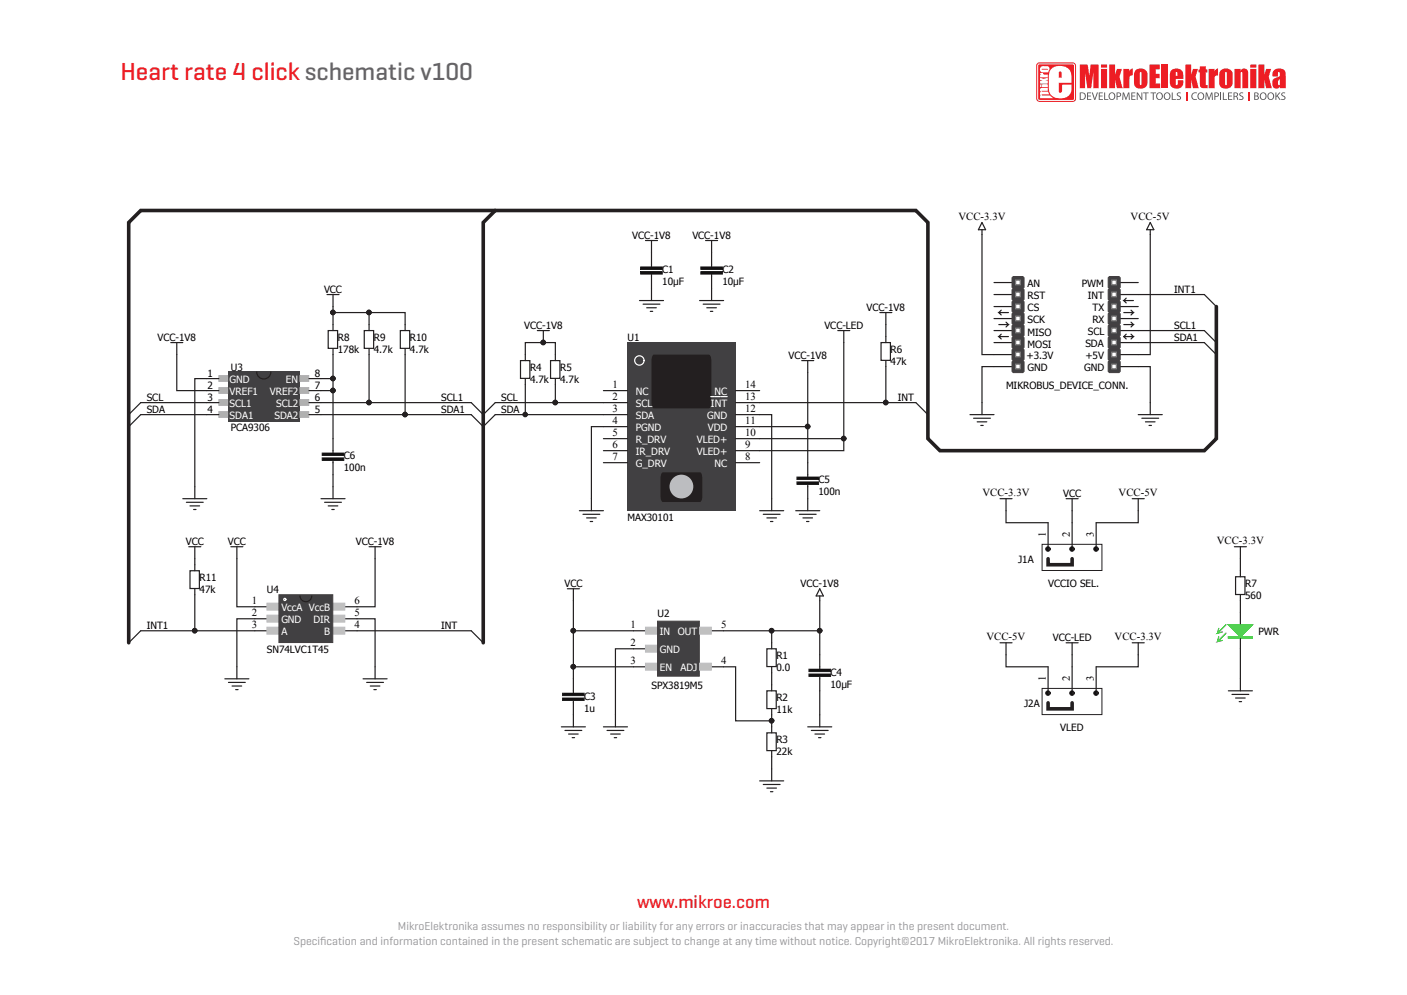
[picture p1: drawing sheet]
<svg xmlns="http://www.w3.org/2000/svg" width="297mm" height="210mm" viewBox="0 0 297 210" stroke-linecap="round" stroke-linejoin="round" font-family="sans-serif">
<g fill="#ed1d24">
<path d="M218.9 13.4l.5-.2h7a.69 .69 0 0 1 .7 .7v6.9a.69 .69 0 0 1-.7 .7h-7a.69 .69 0 0 1-.7-.7v-6.9z"/>
<path d="M227.9 13.6h1.7l.3 2.4 .3-2.4h1.7v5h-1.1v-3.3l-.5 3.3h-.8l-.4-3.3v3.3h-1.2z"/>
<path d="M234.1 13.6h1.3v2.1l.4-1.2h1l-.5 1.7 .7 2.4h-1.2l-.4-1.8v1.8h-1.3z"/>
<path d="M237.1 14.5h1.3l-.1 .6 .4-.5 .4-.1v1.4l-.5 .1-.2 .3v2.3h-1.3z"/>
<path d="M242.7 13.6h2.1v1h-.8v1h.8v.9h-.8v1.1h.9v1h-2.2z"/>
<path d="M245.2 13.6h1.3v5h-1.3z"/>
<path d="M250.2 13.6h1.2v2.1l.4-1.2h1.1l-.5 1.7 .6 2.4h-1.2l-.4-1.8v1.8h-1.2z"/>
<path d="M253.3 14h1.2v.6h.4v.7h-.4v2.2l.1 .4 .3 .1v.6h-.5a.92 .92 0 0 1-1-.2 .92 .92 0 0 1-.1-1v-2.1h-.3v-.7h.3z"/>
<path d="M255.1 14.5h1.3l-.1 .6 .4-.5 .4-.1v1.4l-.5 .1-.2 .3v2.3h-1.3z"/>
<path d="M260.6 14.5h1.3v.4a.91 .91 0 0 1 1.2-.3 .91 .91 0 0 1 .4 1.2v2.8h-1.3v-3.2l-.1-.2-.2 .2v3.2h-1.3z"/>
<path d="M265.6 13.6h1.3v2.1l.4-1.2h1l-.5 1.7 .7 2.4h-1.2l-.4-1.8v1.8h-1.3z"/>
<path d="M232.4 13.6h1.3v.7h-1.3zM232.4 14.5h1.3v4.1h-1.3z"/>
<path d="M239.7 14.8a1.46 1.46 0 0 1 1.7-.3 1.46 1.46 0 0 1 .8 1.5v1a1.46 1.46 0 0 1-1.1 1.7 1.46 1.46 0 0 1-1.7-1v-2zM240.7 15.2l-.1 2.3 .2 .5 .2-.2v-2.1l-.1-.4z"/>
<path d="M247.4 14.8a1.5 1.5 0 0 1 1.6-.2 1.5 1.5 0 0 1 .8 1.5v.6h-1.6v1.2h.4v-1h1.2a1.45 1.45 0 0 1-1.3 1.8 1.45 1.45 0 0 1-1.6-1.6l.1-1.8zM248.3 15.2l-.1 .8h.3v-.7z"/>
<path d="M257.7 14.8a1.46 1.46 0 0 1 1.7-.3 1.46 1.46 0 0 1 .8 1.5v1a1.46 1.46 0 0 1-1.1 1.7 1.46 1.46 0 0 1-1.7-1v-2zM258.7 15.2l-.1 2.3 .2 .5 .2-.2v-2.1l-.1-.4z"/>
<path d="M263.9 13.6h1.3v.7h-1.3zM263.9 14.5h1.3v4.1h-1.3z"/>
<path d="M269 14.8a1.44 1.44 0 0 1 1.5-.3 1.44 1.44 0 0 1 .9 1.2v2.9h-1.2v-.3a.91 .91 0 0 1-1.2 .3 .91 .91 0 0 1-.4-1.2v-.3a2.24 2.24 0 0 1 1.5-1.1l.1-.6-.2-.2-.2 .1v.8h-1.2v-.8zM270 16.8a.86 .86 0 0 0 0 1.2l.2-.2v-1.1z"/>
</g>
<g fill="#fff">
<path d="M219.2 13.4l-.3 .5 .1 7.2 .4 .2 7.3-.1 .2-.4v-7.2l-.5-.2zM219.3 13.6h7.1l.3 .1v7.1l-.1 .2-7.2 .1-.2-.2v-7z"/>
<path d="M219.6 17.8v.6h.2v-.6zM219.5 15.4l.3 .4h-.2v.5h1.6v-.6h-.9l-.1-.3zM220 17.8v.6h1.2v-.6zM219.6 16.4v.5l.5 .2h-.5v.6h1.6v-.6h-.6l.6-.2v-.5l-.9 .2zM219.7 18.6l-.2 .4 .2 .4-.2 .3 .2 .4h-.1v.6h2.8l-.8-.6h-1.7v-.2h1.6l-.2-.6-1.4-.1 1.3-.1v-.5zM219.7 14.1a.74 .74 0 0 0-.1 .9 .74 .74 0 0 0 .9 .3l.8-.1a.74 .74 0 0 0-.2-1.2zM219.9 14.6h1.3l-1.1 .1z"/>
<path d="M222 14.5a2.77 2.77 0 0 1 4 .6l.2 1v1.4h-2.7v1.6l.1 .5a.53 .53 0 0 0 .6-.3 .53 .53 0 0 0 0-.5v-.9h2a2.31 2.31 0 0 1-3 2.8 2.06 2.06 0 0 1-1.8-2.5l.1-2.7zM223.5 15.2v1.2h.6l-.1-1.2-.2-.1z"/>
</g>
<g fill="#ed1d24">
<path d="M250.3 19.5h.4v1.7h-.4z"/>
<path d="M263.4 19.5h.4v1.7h-.4z"/>
</g>
<g fill="#58595b">
<path d="M229.5 19.5h.8v.2h-.6v.5h.6v.1h-.6v.6h.7v.2h-.9z"/>
<path d="M230.5 19.5h.2l.4 1.4 .4-1.4h.3l-.6 1.6h-.2z"/>
<path d="M231.9 19.5h.9v.2h-.7v.5h.6v.1h-.6v.6h.7v.2h-.9z"/>
<path d="M233.1 19.5h.2v1.4h.7v.2h-.9z"/>
<path d="M237 19.5h.3l.4 1.3 .4-1.3h.3l.1 1.6h-.2l-.1-1.4-.5 1.4h-.1l-.4-1.4-.1 1.4h-.2z"/>
<path d="M238.8 19.5h.9v.2h-.7v.5h.6v.1h-.6v.6h.7v.2h-.9z"/>
<path d="M240 19.5h.2l.8 1.3-.1-1.3h.2v1.6h-.2l-.8-1.3v1.3h-.1z"/>
<path d="M241.3 19.5h1.2v.2h-.5v1.4h-.2v-1.4h-.5z"/>
<path d="M242.9 19.5h1.1v.2h-.5v1.4h-.2v-1.4h-.4z"/>
<path d="M247.3 19.5h.2v1.4h.7v.2h-.9z"/>
<path d="M248.5 19.7l.4-.2 .3 .1v.1l-.6 .1v.2l.3 .2a.46 .46 0 0 1 .4 .4 .46 .46 0 0 1-.2 .4h-.7v-.2l.4 .1 .3-.1v-.3l-.3-.1a.45 .45 0 0 1-.3-.7z"/>
<path d="M251.7 19.7l.6-.2 .4 .1-.1 .1a.64 .64 0 0 0-.9 .6 .64 .64 0 0 0 .9 .6l.1 .1a.82 .82 0 0 1-1.1-.2 .82 .82 0 0 1 .1-1.1z"/>
<path d="M254.5 19.5h.3l.4 1.3 .5-1.3h.2l.1 1.6h-.2v-1.4l-.5 1.4h-.2l-.4-1.4-.1 1.4h-.2z"/>
<path d="M257.6 19.5h.2v1.6h-.2z"/>
<path d="M258.1 19.5h.2v1.4h.7v.2h-.9z"/>
<path d="M259.2 19.5h.9v.2h-.7v.5h.6v.1h-.6v.6h.7v.2h-.9z"/>
<path d="M261.6 19.7l.5-.2 .3 .1v.1l-.6 .1v.2l.3 .2a.46 .46 0 0 1 .4 .4 .46 .46 0 0 1-.2 .4h-.7v-.2l.4 .1 .3-.1v-.3l-.3-.1a.45 .45 0 0 1-.4-.7z"/>
<path d="M269.2 19.5h.2v.8l.6-.8h.3l-.6 .7 .6 .9h-.2l-.5-.8-.2 .2v.6h-.2z"/>
<path d="M270.5 19.7l.4-.2 .4 .1-.1 .1-.5 .1v.2l.3 .2a.46 .46 0 0 1 .3 .4 .46 .46 0 0 1-.2 .4h-.7l.1-.2 .3 .1 .3-.1v-.3l-.2-.1a.45 .45 0 0 1-.4-.7z"/>
<path d="M227.9 19.5a.88 .88 0 0 1 1.3 .8 .88 .88 0 0 1-1.3 .8zM228.1 19.7v1.2a.66 .66 0 0 0 .9-.6 .66 .66 0 0 0-.9-.6z"/>
<path d="M234 20.3a.76 .76 0 0 1 1.5 0 .76 .76 0 0 1-1.5 0zM234.3 19.9a.58 .58 0 0 0 0 .8 .58 .58 0 0 0 .8 .1 .58 .58 0 0 0 .1-.9 .58 .58 0 0 0-.9 0z"/>
<path d="M235.7 19.5a.58 .58 0 0 1 .7 .1 .58 .58 0 0 1 .1 .7l-.6 .2v.6h-.2zM235.9 19.7v.6h.4a.32 .32 0 0 0 .2-.3 .32 .32 0 0 0-.2-.3z"/>
<path d="M244 20.3a.76 .76 0 0 1 1.5 0 .76 .76 0 0 1-1.5 0zM244.4 19.9a.58 .58 0 0 0-.1 .8 .58 .58 0 0 0 .8 .1 .58 .58 0 0 0 .1-.9 .58 .58 0 0 0-.8 0z"/>
<path d="M245.6 20.3a.76 .76 0 0 1 1.5 0 .76 .76 0 0 1-1.5 0zM246 19.9a.58 .58 0 0 0-.1 .8 .58 .58 0 0 0 .8 .1 .58 .58 0 0 0 .1-.9 .58 .58 0 0 0-.8 0z"/>
<path d="M252.7 20.3a.8 .8 0 0 1 1.6 0 .8 .8 0 0 1-1.6 0zM253.1 19.9a.58 .58 0 0 0-.1 .8 .58 .58 0 0 0 .9 .1 .58 .58 0 0 0 0-.9 .58 .58 0 0 0-.8 0z"/>
<path d="M256.3 19.5a.58 .58 0 0 1 .8 .1 .58 .58 0 0 1 .1 .7l-.7 .2v.6h-.2zM256.5 19.7v.6h.4a.32 .32 0 0 0 .2-.3 .32 .32 0 0 0-.2-.3z"/>
<path d="M260.4 19.5a.55 .55 0 0 1 .7 0 .55 .55 0 0 1 .1 .7l-.2 .1 .4 .8h-.2l-.2-.6-.2-.1h-.2v.7h-.2zM260.6 19.7v.6l.5-.2v-.3z"/>
<path d="M264.8 19.5a.52 .52 0 0 1 .6 0 .52 .52 0 0 1 .2 .7h-.2a.47 .47 0 0 1 .3 .7 .47 .47 0 0 1-.6 .2h-.3zM265 19.7v.5l.4-.1v-.3zM265 20.3v.6l.5-.1v-.3z"/>
<path d="M265.9 20.3a.76 .76 0 0 1 1.5 0 .76 .76 0 0 1-1.5 0zM266.3 19.9a.58 .58 0 0 0-.1 .8 .58 .58 0 0 0 .8 .1 .58 .58 0 0 0 .1-.9 .58 .58 0 0 0-.8 0z"/>
<path d="M267.5 20.3a.76 .76 0 0 1 1.5 0 .76 .76 0 0 1-1.5 0zM267.9 19.9a.58 .58 0 0 0-.1 .8 .58 .58 0 0 0 .8 .1 .58 .58 0 0 0 .1-.9 .58 .58 0 0 0-.8 0z"/>
</g>
<g fill="none" stroke="#231f20" stroke-width=".25">
<path d="M209.8 59.6h3.8M236.5 59.6h3.8M135 63.4h5.1M135.7 64.2h3.6M136.5 65h2M137.3 65.7h.5M137.5 60.9v2.5M147.7 63.4h5M148.4 64.2h3.6M149.2 65h2M150 65.7h.5M150.2 60.9v2.5"/>
<path d="M169.2 76.1h2.6M170.5 76.1v13.9h-10.1M176.8 69.8h2.6M178.1 69.8v2.5M209.8 69.8h3.8M209.8 62.2h3.8M209.8 64.7h3.8M209.8 67.2h3.8M209.8 72.3h3.8M209.8 74.8h3.8M209.8 77.4h3.8M236.5 69.8h3.8"/>
<path d="M236.5 62.2h3.8M236.5 64.7h3.8M236.5 67.2h3.8M236.5 72.3h3.8M236.5 74.8h3.8M236.5 77.4h3.8M127.4 90h-2.6v17.8M160.4 92.6h17.7M160.4 87.5h2.5v20.3M122.3 107.8h5.1M123.1 108.5h3.5M123.8 109.3h2.1"/>
<path d="M124.6 110.1h.5M160.4 107.8h5M161.1 108.5h3.6M161.9 109.3h2M162.6 110.1h.5"/>
</g>
<g fill="#231f20" stroke="#231f20" stroke-width=".21">
<circle cx="170.5" cy="90" r=".48"/>
<circle cx="178.1" cy="92.6" r=".48"/>
</g>
<path d="M213.9 58.4h2l.3 .2v2l-.3 .3h-2l-.3-.3v-2z" fill-rule="evenodd" fill="#414042"/>
<path d="M213.9 58.4h2l.3 .2v2l-.3 .3h-2l-.3-.3v-2z" fill="none" stroke="#443c3e" stroke-width=".21"/>
<path d="M213.9 60.9h2l.3 .3v2l-.3 .2h-2l-.3-.2v-2z" fill-rule="evenodd" fill="#414042"/>
<path d="M213.9 60.9h2l.3 .3v2l-.3 .2h-2l-.3-.2v-2z" fill="none" stroke="#443c3e" stroke-width=".21"/>
<g fill="#fff" stroke="#808080" stroke-width=".25">
<path d="M214.4 59.1h1v1h-1z"/>
<path d="M214.4 61.7h1v.9h-1z"/>
</g>
<path d="M213.9 63.4h2l.3 .3v2l-.3 .3h-2l-.3-.3v-2z" fill-rule="evenodd" fill="#414042"/>
<path d="M213.9 63.4h2l.3 .3v2l-.3 .3h-2l-.3-.3v-2z" fill="none" stroke="#443c3e" stroke-width=".21"/>
<path d="M213.9 66h2l.3 .2v2l-.3 .3h-2l-.3-.3v-2z" fill-rule="evenodd" fill="#414042"/>
<path d="M213.9 66h2l.3 .2v2.1l-.3 .2h-2l-.3-.2v-2.1z" fill="none" stroke="#443c3e" stroke-width=".21"/>
<g fill="#fff" stroke="#808080" stroke-width=".25">
<path d="M214.4 64.2h1v1h-1z"/>
<path d="M214.4 66.7h1v1h-1z"/>
</g>
<path d="M213.9 68.5h2l.3 .3v2l-.3 .2h-2l-.3-.2v-2z" fill-rule="evenodd" fill="#414042"/>
<path d="M213.6 68.8l.3-.3h2l.3 .3v2l-.3 .2h-2l-.3-.2z" fill="none" stroke="#443c3e" stroke-width=".21"/>
<path d="M213.9 71h2l.3 .3v2l-.3 .3h-2l-.3-.3v-2z" fill-rule="evenodd" fill="#414042"/>
<path d="M213.6 71.3l.3-.3h2l.3 .3v2l-.3 .3h-2l-.3-.3z" fill="none" stroke="#443c3e" stroke-width=".21"/>
<g fill="#fff" stroke="#808080" stroke-width=".25">
<path d="M214.4 69.3h1v.9h-1z"/>
<path d="M214.4 71.8h1v1h-1z"/>
</g>
<path d="M213.9 73.6h2l.3 .2v2.1l-.3 .2h-2l-.3-.2v-2.1z" fill-rule="evenodd" fill="#414042"/>
<path d="M213.9 73.6h2l.3 .2v2.1l-.3 .2h-2l-.3-.2v-2.1z" fill="none" stroke="#443c3e" stroke-width=".21"/>
<path d="M213.9 76.1h2l.3 .3v2l-.3 .2h-2l-.3-.2v-2z" fill-rule="evenodd" fill="#414042"/>
<path d="M213.9 76.1h2l.3 .3v2l-.3 .2h-2l-.3-.2v-2z" fill="none" stroke="#443c3e" stroke-width=".21"/>
<g fill="#fff" stroke="#808080" stroke-width=".25">
<path d="M214.4 74.3h1v1h-1z"/>
<path d="M214.4 76.9h1v.9h-1z"/>
</g>
<path d="M234.2 58.4h2l.3 .2v2l-.3 .3h-2l-.3-.3v-2z" fill-rule="evenodd" fill="#414042"/>
<path d="M234.2 58.4h2l.3 .2v2l-.3 .3h-2l-.3-.3v-2z" fill="none" stroke="#443c3e" stroke-width=".21"/>
<path d="M234.2 60.9h2l.3 .3v2l-.3 .2h-2l-.3-.2v-2z" fill-rule="evenodd" fill="#414042"/>
<path d="M234.2 60.9h2l.3 .3v2l-.3 .2h-2l-.3-.2v-2z" fill="none" stroke="#443c3e" stroke-width=".21"/>
<g fill="#fff" stroke="#808080" stroke-width=".25">
<path d="M234.7 59.1h.9v1h-.9z"/>
<path d="M234.7 61.7h.9v.9h-.9z"/>
</g>
<path d="M234.2 63.4h2l.3 .3v2l-.3 .3h-2l-.3-.3v-2z" fill-rule="evenodd" fill="#414042"/>
<path d="M234.2 63.4h2l.3 .3v2l-.3 .3h-2l-.3-.3v-2z" fill="none" stroke="#443c3e" stroke-width=".21"/>
<path d="M234.2 66h2l.3 .2v2l-.3 .3h-2l-.3-.3v-2z" fill-rule="evenodd" fill="#414042"/>
<path d="M234.2 66h2l.3 .2v2.1l-.3 .2h-2l-.3-.2v-2.1z" fill="none" stroke="#443c3e" stroke-width=".21"/>
<g fill="#fff" stroke="#808080" stroke-width=".25">
<path d="M234.7 64.2h.9v1h-.9z"/>
<path d="M234.7 66.7h.9v1h-.9z"/>
</g>
<path d="M234.2 68.5h2l.3 .3v2l-.3 .2h-2l-.3-.2v-2z" fill-rule="evenodd" fill="#414042"/>
<path d="M233.9 68.8l.3-.3h2l.3 .3v2l-.3 .2h-2l-.3-.2z" fill="none" stroke="#443c3e" stroke-width=".21"/>
<path d="M234.2 71h2l.3 .3v2l-.3 .3h-2l-.3-.3v-2z" fill-rule="evenodd" fill="#414042"/>
<path d="M233.9 71.3l.3-.3h2l.3 .3v2l-.3 .3h-2l-.3-.3z" fill="none" stroke="#443c3e" stroke-width=".21"/>
<g fill="#fff" stroke="#808080" stroke-width=".25">
<path d="M234.7 69.3h.9v.9h-.9z"/>
<path d="M234.7 71.8h.9v1h-.9z"/>
</g>
<path d="M234.2 73.6h2l.3 .2v2.1l-.3 .2h-2l-.3-.2v-2.1z" fill-rule="evenodd" fill="#414042"/>
<path d="M234.2 73.6h2l.3 .2v2.1l-.3 .2h-2l-.3-.2v-2.1z" fill="none" stroke="#443c3e" stroke-width=".21"/>
<path d="M234.2 76.1h2l.3 .3v2l-.3 .2h-2l-.3-.2v-2z" fill-rule="evenodd" fill="#414042"/>
<path d="M234.2 76.1h2l.3 .3v2l-.3 .2h-2l-.3-.2v-2z" fill="none" stroke="#443c3e" stroke-width=".21"/>
<g fill="#fff" stroke="#808080" stroke-width=".25">
<path d="M234.7 74.3h.9v1h-.9z"/>
<path d="M234.7 76.9h.9v.9h-.9z"/>
</g>
<g fill="none" stroke="#231f20" stroke-width=".25">
<path d="M137.5 53.3v3M137.5 57.9v3M150.2 53.3v3M150.2 57.9v3M207.3 48.5v26.3h2.5M207.3 47l.7 1.5h-1.5zM242.8 48.5v26.3h-2.5M242.8 47l.8 1.5h-1.6zM209.8 77.4h-2.5v10.1M210.8 68.5h2.1l-.5 .5M211.3 70.5l-.5 .5M211.3 65.5l-.5 .5"/>
<path d="M212.4 68l.5 .5M212.9 71h-2.1l.5 .5M212.9 66h-2.1l.5 .5M237.2 66h2.1l-.6 .5M237.2 68.5h2.1l-.6 .5M237.2 71h2.1l-.6 .5M237.2 71l.5 .5M237.7 62.9l-.5 .5M237.7 70.5l-.5 .5M238.7 65.5l.6 .5M238.7 68l.6 .5M238.7 70.5l.6 .5"/>
<path d="M239.3 63.4h-2.1l.5 .5M240.3 77.4h2.5v10.1M104.5 85h22.9M170.5 90v10.7M204.7 87.5h5.1M205.5 88.3h3.6M206.3 89h2M207 89.8h.5M240.3 87.5h5M241 88.3h3.6M241.8 89h2M242.5 89.8h.6"/>
<path d="M168 107.8h5M168.7 108.5h3.6M169.5 109.3h2M170.2 110.1h.6M170.5 102.2v5.6M133.7 133.1h2.6M133.7 136.9h2.6M133.7 140.7h2.6"/>
</g>
<g fill="#231f20" stroke="#231f20" stroke-width=".21">
<circle cx="117.2" cy="85" r=".48"/>
<circle cx="170.5" cy="90" r=".48"/>
</g>
<g fill="#000">
<path d="M135.2 57.4h4.6v.5h-4.6z" fill-rule="evenodd"/>
<path d="M135.2 56.3h4.6v.5h-4.6z" fill-rule="evenodd"/>
<path d="M147.9 57.4h4.6v.5h-4.6z" fill-rule="evenodd"/>
<path d="M147.9 56.3h4.6v.5h-4.6z" fill-rule="evenodd"/>
<path d="M168.2 101.7h4.6v.5h-4.6z" fill-rule="evenodd"/>
<path d="M168.2 100.7h4.6v.5h-4.6z" fill-rule="evenodd"/>
</g>
<path d="M135.2 57.4h4.6v.5h-4.6zM135.2 56.3h4.6v.5h-4.6zM147.9 57.4h4.6v.5h-4.6zM147.9 56.3h4.6v.5h-4.6zM168.2 101.7h4.6v.5h-4.6zM168.2 100.7h4.6v.5h-4.6z" fill="none" stroke="#231f20" stroke-width=".21"/>
<g fill="#c0c0c0" stroke="#bcbec0" stroke-width=".21">
<path d="M136.3 132.4h2.4v1.4h-2.4z"/>
<path d="M136.3 136.2h2.4v1.4h-2.4z"/>
<path d="M136.3 140h2.4v1.4h-2.4z"/>
</g>
<path d="M138.8 131.1h8.8v11.6h-8.8z" fill="#414042" stroke="#443c3e" stroke-width=".21"/>
<path d="M150.2 133.1h2.5" fill="none" stroke="#231f20" stroke-width=".25"/>
<path d="M147.7 132.4h2.5v1.4h-2.5z" fill="#c0c0c0" stroke="#bcbec0" stroke-width=".21"/>
<path d="M150.2 140.7h2.5" fill="none" stroke="#231f20" stroke-width=".25"/>
<path d="M147.7 140h2.5v1.4h-2.5z" fill="#c0c0c0" stroke="#bcbec0" stroke-width=".21"/>
<g fill="none" stroke="#231f20" stroke-width=".25">
<path d="M109.9 76.1h1.9v3.8h-1.9zM110.9 76.1v-3.8h6.3v3.8M110.9 79.9v7.6M116.2 76.1h2v3.8h-2zM117.2 79.9v5.1M187 68.5v2.5M187 77.4v7.6M240.3 62.2h13.9l2.6 2.5M240.3 69.8h13.9l2.6 2.5M240.3 72.3h13.9l2.6 2.5M104.5 85l-2.5 2.5M104.5 87.5l-2.5 2.5"/>
<path d="M193.3 85l2.6 2.5M211.1 105.3h2.5M212.4 105.3v5h8.8v5.1M225 105.3h2.6M226.3 105.3v10.1M239 105.3h2.5M240.3 105.3v5h-8.9v5.1M121 133.1v7.6h12.7M121 126.8v6.3h12.7M133.7 136.9h-3.8v16.5M152.7 133.1h20.3M161.9 136.9h2v3.8h-2z"/>
<path d="M162.9 133.1v3.8M173 125.8v15.4M173 124.3l.8 1.5h-1.5zM211.1 135.7h2.5M212.4 135.7v5h8.8v5.1M225 135.7h2.6M226.3 135.7v10.1M239 135.7h2.5M240.3 135.7v5h-8.9v5.1M118.5 153.4h5.1M119.3 154.2h3.5M120 154.9h2"/>
<path d="M120.8 155.7h.5M121 140.7v5.6M121 147.8v5.6M127.4 153.4h5M128.1 154.2h3.6M128.9 154.9h2M129.7 155.7h.5M152.7 140.7h2.6v11.4h7.6M161.9 154.7h2v3.7h-2zM161.9 145.8h2v3.8h-2zM162.9 149.6v5.1M162.9 140.7v5.1"/>
<path d="M162.9 158.5v6.3M170.5 153.4h5.1M171.3 154.2h3.5M172 154.9h2.1M172.8 155.7h.5M173 142.8v10.6M160.4 164.8h5M161.1 165.6h3.6M161.9 166.3h2M162.6 167.1h.5"/>
</g>
<g fill="#231f20" stroke="#231f20" stroke-width=".21">
<circle cx="121" cy="140.7" r=".48"/>
<circle cx="121" cy="133.1" r=".48"/>
<circle cx="162.9" cy="133.1" r=".48"/>
<circle cx="162.9" cy="152.1" r=".48"/>
<circle cx="187" cy="85" r=".48"/>
<circle cx="110.9" cy="87.5" r=".48"/>
<circle cx="117.2" cy="85" r=".48"/>
<circle cx="114.7" cy="72.3" r=".48"/>
<circle cx="173" cy="133.1" r=".48"/>
</g>
<g fill="#000">
<path d="M118.7 147.3h4.6v.5h-4.6z" fill-rule="evenodd"/>
<path d="M118.7 146.3h4.6v.5h-4.6z" fill-rule="evenodd"/>
<path d="M170.8 142.3h4.5v.5h-4.5z" fill-rule="evenodd"/>
<path d="M170.8 141.2h4.5v.5h-4.5z" fill-rule="evenodd"/>
</g>
<path d="M220 114.9h12.6v5.5h-12.6zM118.7 147.3h4.6v.5h-4.6zM118.7 146.3h4.6v.5h-4.6zM170.8 142.3h4.5v.5h-4.5zM170.8 141.2h4.5v.5h-4.5zM220 145.3h12.6v5.5h-12.6z" fill="none" stroke="#231f20" stroke-width=".21"/>
<path d="M256.8 64.7v27.9l-2.6 2.5h-55.8l-2.5-2.5v-45.6l-2.6-2.6h-88.8l-2.5 2.6v88.7M221.2 117.9v1.3h5.1v-1.3M221.2 148.3v1.3h5.1v-1.3" fill="none" stroke="#231f20" stroke-width=".76"/>
<g fill="#000" stroke="#231f20" stroke-width=".21">
<path d="M220.8 115.6a.48 .48 0 0 0 .3 .7 .48 .48 0 0 0 .6-.4h-.5h.5a.48 .48 0 0 0-.3-.5 .48 .48 0 0 0-.6 .2zM221.2 115.9h.5z" fill-rule="evenodd"/>
<path d="M225.9 115.6a.48 .48 0 0 0 .2 .7 .48 .48 0 0 0 .7-.4h-.5h.5a.48 .48 0 0 0-.4-.5 .48 .48 0 0 0-.5 .2zM226.3 115.9h.5z" fill-rule="evenodd"/>
<path d="M231 115.6a.48 .48 0 0 0 .2 .7 .48 .48 0 0 0 .6-.4h-.4h.4a.48 .48 0 0 0-.3-.5 .48 .48 0 0 0-.5 .2zM231.4 115.9h.4z" fill-rule="evenodd"/>
<path d="M220.8 146a.48 .48 0 0 0 .3 .7 .48 .48 0 0 0 .6-.4h-.5h.5a.48 .48 0 0 0-.3-.5 .48 .48 0 0 0-.6 .2zM221.2 146.3h.5z" fill-rule="evenodd"/>
<path d="M225.9 146a.48 .48 0 0 0 .2 .7 .48 .48 0 0 0 .7-.4h-.5h.5a.48 .48 0 0 0-.4-.5 .48 .48 0 0 0-.5 .2zM226.3 146.3h.5z" fill-rule="evenodd"/>
<path d="M231 146a.48 .48 0 0 0 .2 .7 .48 .48 0 0 0 .6-.4h-.4h.4a.48 .48 0 0 0-.3-.5 .48 .48 0 0 0-.5 .2zM231.4 146.3h.4z" fill-rule="evenodd"/>
</g>
<path d="M132.4 72.3h22.9v35.5h-22.9z" fill-rule="evenodd" fill="#414042"/>
<circle cx="135" cy="76.1" r=".99" fill="none" stroke="#fff" stroke-width=".25"/>
<g fill="#231f20">
<path d="M139.7 99.8l8-.1a1.2 1.2 0 0 1 .6 1.2v3.8a1.2 1.2 0 0 1-.6 1.3h-7.8a1.2 1.2 0 0 1-.5-1.3v-3.8z"/>
<path d="M137.8 74.9l11.8-.1a1.2 1.2 0 0 1 .6 1.3v8.8a1.2 1.2 0 0 1-.6 1.3h-11.6a1.2 1.2 0 0 1-.5-1.3v-8.8z"/>
</g>
<g fill="none" stroke="#231f20" stroke-width=".25">
<path d="M127.4 82.4h5M127.4 85h5M127.4 87.5h5M127.4 95.1h5M127.4 90h5M127.4 92.6h5M127.4 97.6h5M155.3 82.4h5.1M155.3 85h5.1M155.3 87.5h5.1M155.3 95.1h5.1M155.3 90h5.1"/>
<path d="M155.3 92.6h5.1M155.3 97.6h5.1"/>
</g>
<path d="M150 83.7h.7M150.8 83.7h1.3M152.2 83.7h1.3" fill="none" stroke="#fff" stroke-width=".25"/>
<circle cx="143.8" cy="102.7" r="2.51" fill="#bcbec0"/>
<path d="M104.5 87.5h22.9" fill="none" stroke="#231f20" stroke-width=".25"/>
<circle cx="110.9" cy="87.5" r=".48" fill="#231f20"/>
<path d="M178.1 72.3v22.8h-17.7M160.4 85h32.9M261.8 129.3v2.6M261.8 134.4v2.5" fill="none" stroke="#231f20" stroke-width=".25"/>
<g fill="#231f20" stroke="#231f20" stroke-width=".21">
<circle cx="178.1" cy="92.6" r=".48"/>
<circle cx="187" cy="85" r=".48"/>
</g>
<path d="M259.3 134.5h5.1M259.3 134.4h5.1v.3h-5.1z" fill="none" stroke="#00bf00" stroke-width=".25"/>
<path d="M259.3 131.9h5.1l-2.6 2.5z" fill="#00bf00"/>
<path d="M257.3 134.4l-.3 1M257.3 132.6l-.3 1M258.8 133.6l-1.8 1.8 1-.2M258.8 131.9l-1.8 1.7 1-.2M259.3 131.9h5.1l-2.6 2.5z" fill="none" stroke="#00bf00" stroke-width=".25"/>
<path d="M260.6 115.4h2.5M261.8 115.4v6.3M260.8 121.7h2v3.8h-2zM261.8 125.5v3.8" fill="none" stroke="#231f20" stroke-width=".25"/>
<path d="M48.1 78.4h15.2v10.6h-15.2z" fill="#414042"/>
<g fill="#b0b0b0" stroke="#b0b0b0" stroke-width=".21">
<path d="M46.2 86.9h1.8v1.2h-1.8z"/>
<path d="M46.2 84.3h1.8v1.3h-1.8z"/>
<path d="M46.2 81.8h1.8v1.2h-1.8z"/>
<path d="M46.2 79.3h1.8v1.2h-1.8z"/>
<path d="M63.3 86.9h1.9v1.2h-1.9z"/>
<path d="M63.3 84.3h1.9v1.3h-1.9z"/>
<path d="M63.3 81.8h1.9v1.2h-1.9z"/>
<path d="M63.3 79.3h1.9v1.2h-1.9z"/>
</g>
<g fill="none" stroke="#231f20" stroke-width=".25">
<path d="M136.3 50.8h2.5M137.5 50.8v2.5M148.9 50.8h2.6M150.2 50.8v2.5M36 72.3h2.6M37.3 72.3v10.1h8.9M46.2 79.9h-5.1v25.4M57.2 78.5a1.5 1.5 0 0 1-1.5 1.5 1.5 1.5 0 0 1-1.5-1.5M65.2 79.9h5.1M69 62.2h2.6M69.3 69.8h2v3.7h-2zM70.3 73.6v22"/>
<path d="M70.3 62.2v7.6M70.3 66h15.2v3.8M76.9 69.8h2v3.7h-2zM77.9 66v3.8M77.9 73.6v11.4M84.5 69.8h2v3.7h-2zM85.5 73.6v13.9M113.4 69.8h2.6M114.7 69.8v2.5M185.7 66h2.6M186 72.3h2v3.8h-2zM187 66v2.5"/>
<path d="M187 71v1.3M187 76.1v1.3M46.2 87.5h-16.5l-2.5 2.5M46.2 85h-16.5l-2.5 2.5M65.2 85h34.3l2.5 2.5M65.2 87.5h34.3l2.5 2.5M65.2 82.4h5.1M70.3 97.1v8.2M38.6 105.3h5.1M39.3 106h3.6M40.1 106.8h2M40.9 107.5h.5"/>
<path d="M67.8 105.3h5M68.5 106h3.6M69.3 106.8h2M70 107.5h.5M53.8 128.1h2.5M53.8 130.6h2.5M53.8 133.1h2.5M72.8 128.1h2.6M72.8 130.6h2.6M72.8 133.1h2.6M261.8 136.9v8.9M259.3 145.8h5.1"/>
<path d="M260.1 146.6h3.5M260.8 147.3h2M261.6 148.1h.5"/>
</g>
<g fill="#231f20" stroke="#231f20" stroke-width=".21">
<circle cx="77.9" cy="85" r=".48"/>
<circle cx="85.5" cy="87.5" r=".48"/>
<circle cx="114.7" cy="72.3" r=".48"/>
<circle cx="70.3" cy="79.9" r=".48"/>
<circle cx="70.3" cy="82.4" r=".48"/>
<circle cx="70.3" cy="65.9" r=".48"/>
<circle cx="77.9" cy="65.9" r=".48"/>
</g>
<path d="M104.5 44.4h-74.8l-2.5 2.6v88.7" fill="none" stroke="#231f20" stroke-width=".76"/>
<g fill="#000">
<path d="M68 95.6h4.6v.5h-4.6z" fill-rule="evenodd"/>
<path d="M68 96.6h4.6v.5h-4.6z" fill-rule="evenodd"/>
</g>
<path d="M68 95.6h4.6v.5h-4.6zM68 96.6h4.6v.5h-4.6z" fill="none" stroke="#231f20" stroke-width=".21"/>
<g fill="#c0c0c0" stroke="#bcbec0" stroke-width=".21">
<path d="M56.3 127.3h2.5v1.5h-2.5z"/>
<path d="M56.3 129.8h2.5v1.5h-2.5z"/>
<path d="M56.3 132.4h2.5v1.4h-2.5z"/>
<path d="M70.3 127.3h2.5v1.5h-2.5z"/>
<path d="M70.3 129.8h2.5v1.5h-2.5z"/>
<path d="M70.3 132.4h2.5v1.4h-2.5z"/>
</g>
<path d="M58.9 125.5h11.3v10.1h-11.3z" fill="#414042" stroke="#443c3e" stroke-width=".21"/>
<g fill="none" stroke="#231f20" stroke-width=".25">
<path d="M39.9 115.4h2.5M41.1 115.4v5.1M48.7 115.4h2.6M50 115.4v12.7h3.8M77.9 115.4h2.5M79.2 115.4v12.7h-3.8M40.1 120.5h2v3.7h-2zM41.1 124.3v8.8M53.8 130.6h-3.8v12.7M53.8 133.1h-24.1l-2.5 2.6M65.8 125.8a1.24 1.24 0 0 1-1.2 1.2 1.24 1.24 0 0 1-1.3-1.2M75.4 130.6h3.8v12.7"/>
<path d="M75.4 133.1h24.1l2.5 2.6M119.8 124.3h2.5M121 124.3v2.5M47.5 143.3h5M48.2 144h3.6M49 144.8h2M49.7 145.5h.6M76.6 143.3h5.1M77.4 144h3.6M78.2 144.8h2M78.9 145.5h.5"/>
</g>
<circle cx="60.1" cy="126.5" r=".23" fill="none" stroke="#fff" stroke-width=".25"/>
<circle cx="41.1" cy="133.1" r=".48" fill="#231f20" stroke="#231f20" stroke-width=".21"/>
<text font-size="5.3" fill="#ed1d24" x="25.4" y="16.9">Heart rate 4 click schematic v100</text>
<text font-size="3.9" fill="#ed1d24" x="134.5" y="191.6">www.mikroe.com</text>
<g font-size="2.5" fill="#939399">
<text x="84" y="196.2">MikroElektronika assumes no responsibility or liability for any errors or inaccuracies that may appear in the present document.</text>
<text x="62" y="199.4">Specif</text>
<text x="67.6" y="199.4">ication and information contained in the present schematic are subject to change at any time without notice. Copyright©2017 MikroElektronika. All rights reserved.</text>
</g>
<g font-size="2.3">
<text x="202.3" y="46.5">VCC-3.3V</text>
<text x="238.7" y="46.5">VCC-5V</text>
<text x="129.3" y="81.9">1</text>
<text x="157.3" y="81.9">14</text>
<text x="129.3" y="89.5">4</text>
<text x="129.3" y="87">3</text>
<text x="129.3" y="84.5">2</text>
<text x="157.3" y="84.5">13</text>
<text x="157.3" y="87">12</text>
<text x="157.3" y="89.5">11</text>
<text x="129.3" y="92.1">5</text>
<text x="129.3" y="94.6">6</text>
<text x="157.3" y="94.6">9</text>
<text x="157.3" y="92.1">10</text>
<text x="129.3" y="97.1">7</text>
<text x="157.3" y="97.1">8</text>
<text x="207.4" y="104.7">VCC-3.3V</text>
<text x="236.1" y="104.7">VCC-5V</text>
<text x="220.7" y="113.4" transform="rotate(-90 220.7 113.4)">1</text>
<text x="225.8" y="113.4" transform="rotate(-90 225.8 113.4)">2</text>
<text x="230.9" y="113.4" transform="rotate(-90 230.9 113.4)">3</text>
<text x="256.8" y="114.9">VCC-3.3V</text>
<text x="53.2" y="127.6">1</text>
<text x="53.2" y="130.1">2</text>
<text x="74.9" y="130.1">5</text>
<text x="74.9" y="127.6">6</text>
<text x="53.2" y="132.6">3</text>
<text x="74.9" y="132.6">4</text>
<text x="133.1" y="132.6">1</text>
<text x="133.1" y="136.4">2</text>
<text x="152.2" y="132.6">5</text>
<text x="208.2" y="135.2">VCC-5V</text>
<text x="235.3" y="135.2">VCC-3.3V</text>
<text x="133.1" y="140.2">3</text>
<text x="152.2" y="140.2">4</text>
<text x="220.7" y="143.8" transform="rotate(-90 220.7 143.8)">1</text>
<text x="225.8" y="143.8" transform="rotate(-90 225.8 143.8)">2</text>
<text x="230.9" y="143.8" transform="rotate(-90 230.9 143.8)">3</text>
</g>
<g font-size="2.1">
<text x="133.5" y="50.3">VCC-1V8</text>
<text x="146.1" y="50.3">VCC-1V8</text>
<text x="139.8" y="57.7">C1</text>
<text x="152.5" y="57.7">C2</text>
<text x="68.4" y="61.7">VCC</text>
<text x="139.8" y="60.2">10µF</text>
<text x="152.5" y="60.2">10µF</text>
<text x="182.9" y="65.5">VCC-1V8</text>
<text x="216.9" y="60.5">AN</text>
<text x="216.9" y="63">RST</text>
<text x="216.9" y="65.5">CS</text>
<text x="228.3" y="60.5">PWM</text>
<text x="229.6" y="63">INT</text>
<text x="230.6" y="65.5">TX</text>
<text x="247.9" y="61.7">INT1</text>
<text x="33.3" y="71.9">VCC-1V8</text>
<text x="71.3" y="71.9">R8</text>
<text x="78.9" y="71.9">R9</text>
<text x="86.5" y="71.9">R10</text>
<text x="110.6" y="69.3">VCC-1V8</text>
<text x="132.4" y="71.9">U1</text>
<text x="174" y="69.3">VCC-LED</text>
<text x="216.9" y="68.1">SCK</text>
<text x="216.9" y="70.9">MISO</text>
<text x="229.6" y="70.6">SCL</text>
<text x="230.6" y="68.1">RX</text>
<text x="247.9" y="69.3">SCL1</text>
<text x="247.9" y="71.9">SDA1</text>
<text x="71.3" y="74.4">178k</text>
<text x="78.9" y="74.4">4.7k</text>
<text x="86.5" y="74.4">4.7k</text>
<text x="166.4" y="75.7">VCC-1V8</text>
<text x="188" y="74.4">R6</text>
<text x="188" y="77">47k</text>
<text x="216.7" y="75.7">+3.3V</text>
<text x="216.9" y="73.4">MOSI</text>
<text x="229.1" y="73.1">SDA</text>
<text x="229.1" y="75.7">+5V</text>
<text x="43.8" y="82">2</text>
<text x="43.8" y="79.5">1</text>
<text x="48.7" y="78.2">U3</text>
<text x="66.5" y="79.5">8</text>
<text x="66.5" y="82">7</text>
<text x="111.9" y="78.2">R4</text>
<text x="111.9" y="80.8">4.7k</text>
<text x="118.2" y="78.2">R5</text>
<text x="118.2" y="80.8">4.7k</text>
<text x="212.4" y="82">MIKROBUS_DEVICE_CONN.</text>
<text x="216.9" y="78.2">GND</text>
<text x="228.9" y="78.2">GND</text>
<text x="31" y="84.6">SCL</text>
<text x="31" y="87.1">SDA</text>
<text x="43.8" y="87.1">4</text>
<text x="43.8" y="84.6">3</text>
<text x="66.5" y="87.1">5</text>
<text x="66.5" y="84.6">6</text>
<text x="93.1" y="84.6">SCL1</text>
<text x="93.1" y="87.1">SDA1</text>
<text x="105.8" y="84.6">SCL</text>
<text x="105.8" y="87.1">SDA</text>
<text x="189.5" y="84.6">INT</text>
<text x="48.7" y="90.9">PCA9306</text>
<text x="72.6" y="97">C6</text>
<text x="72.6" y="99.5">100n</text>
<text x="172.8" y="102">C5</text>
<text x="172.8" y="104.6">100n</text>
<text x="224.4" y="104.8">VCC</text>
<text x="132.4" y="109.9">MAX30101</text>
<text x="39.2" y="115">VCC</text>
<text x="48.1" y="115">VCC</text>
<text x="75.1" y="115">VCC-1V8</text>
<text x="214.9" y="118.8">J1A</text>
<text x="42.1" y="122.6">R11</text>
<text x="42.1" y="125.1">47k</text>
<text x="56.3" y="125.1">U4</text>
<text x="119.1" y="123.8">VCC</text>
<text x="169" y="123.8">VCC-1V8</text>
<text x="221.2" y="123.8">VCCIO SEL.</text>
<text x="262.8" y="123.8">R7</text>
<text x="138.8" y="130.2">U2</text>
<text x="262.8" y="126.4">560</text>
<text x="31" y="132.7">INT1</text>
<text x="56.3" y="137.8">SN74LVC1T45</text>
<text x="93.1" y="132.7">INT</text>
<text x="222.2" y="135.2">VCC-LED</text>
<text x="265.6" y="134">PWR</text>
<text x="163.9" y="139">R1</text>
<text x="163.9" y="141.6">0.0</text>
<text x="175.3" y="142.6">C4</text>
<text x="123.3" y="147.7">C3</text>
<text x="137.5" y="145.4">SPX3819M5</text>
<text x="163.9" y="147.9">R2</text>
<text x="175.3" y="145.1">10µF</text>
<text x="216.2" y="149.2">J2A</text>
<text x="123.3" y="150.2">1u</text>
<text x="163.9" y="150.4">11k</text>
<text x="223.8" y="154.2">VLED</text>
<text x="163.9" y="156.8">R3</text>
<text x="163.9" y="159.3">22k</text>
</g>
<g font-size="2.1" fill="#fff">
<text x="48.5" y="83.3">VREF1</text>
<text x="48.5" y="80.8">GND</text>
<text x="57" y="83.3">VREF2</text>
<text x="60.4" y="80.8">EN</text>
<text x="134.2" y="83.3">NC</text>
<text x="150.8" y="83.3">NC</text>
<text x="48.5" y="88.4">SDA1</text>
<text x="48.5" y="85.8">SCL1</text>
<text x="57.9" y="88.4">SDA2</text>
<text x="58.3" y="85.8">SCL2</text>
<text x="134.2" y="88.4">SDA</text>
<text x="134.2" y="85.8">SCL</text>
<text x="149.3" y="88.4">GND</text>
<text x="150.1" y="85.8">INT</text>
<text x="134.2" y="90.9">PGND</text>
<text x="134.2" y="93.4">R_DRV</text>
<text x="134.2" y="96">IR_DRV</text>
<text x="147.1" y="96">VLED+</text>
<text x="147.1" y="93.4">VLED+</text>
<text x="149.4" y="90.9">VDD</text>
<text x="134.2" y="98.5">G_DRV</text>
<text x="150.8" y="98.5">NC</text>
<text x="59.4" y="128.9">VccA VccB</text>
<text x="59.4" y="131.4">GND</text>
<text x="66.2" y="131.4">DIR</text>
<text x="59.4" y="134">A</text>
<text x="68.4" y="134">B</text>
<text x="139.3" y="134">IN</text>
<text x="139.3" y="137.8">GND</text>
<text x="143.1" y="134">OUT</text>
<text x="139.3" y="141.6">EN</text>
<text x="143.6" y="141.6">ADJ</text>
</g>
</svg>
